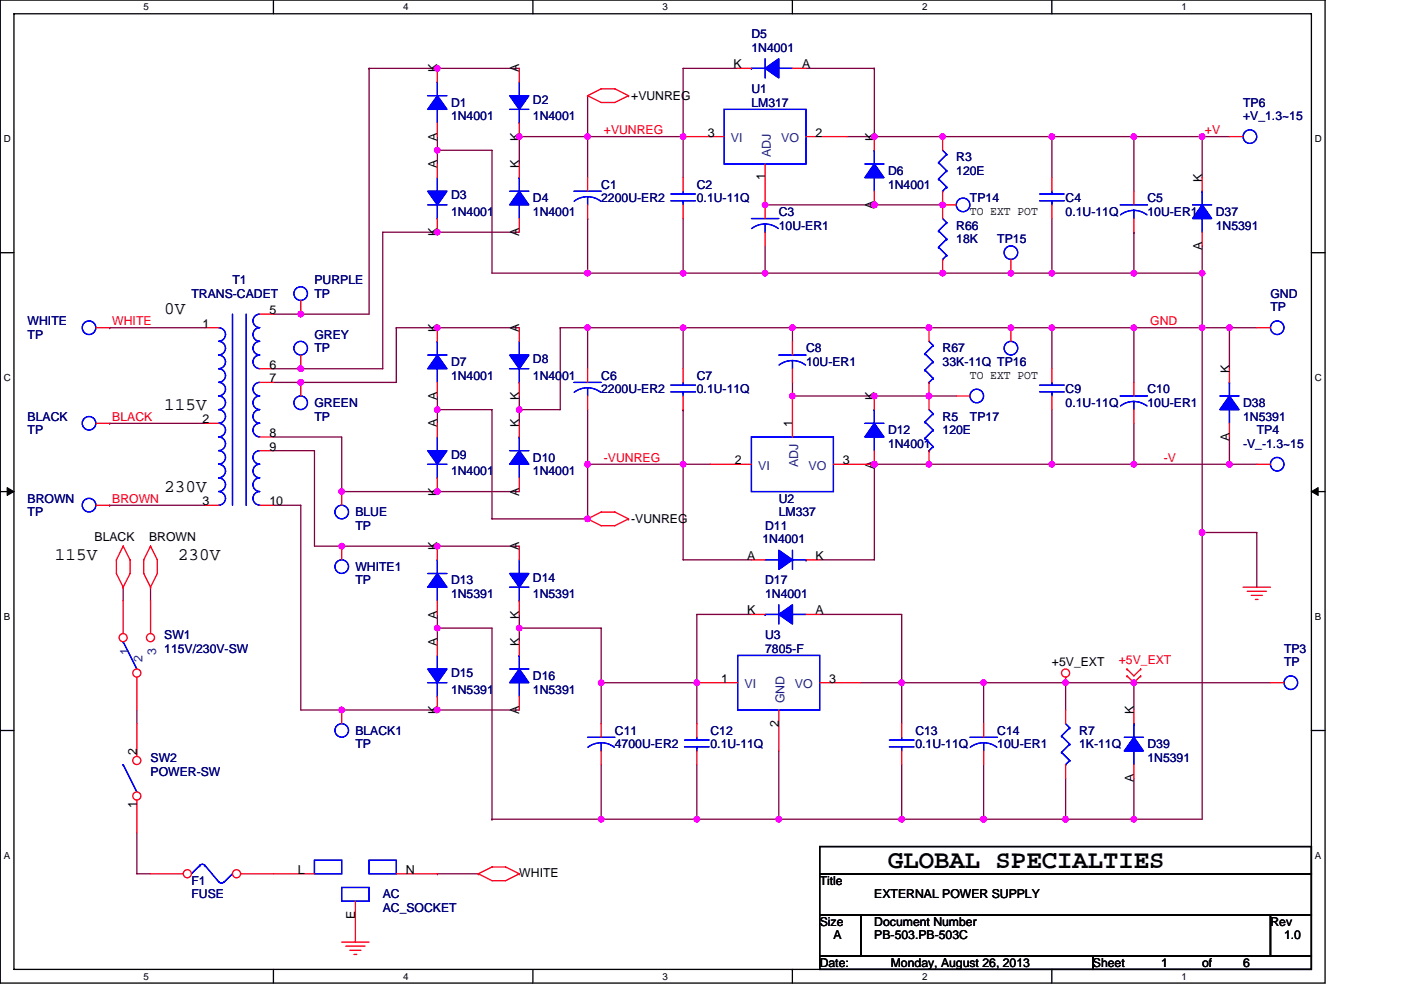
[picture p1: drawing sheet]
<svg xmlns="http://www.w3.org/2000/svg" width="297mm" height="210mm" viewBox="0 0 297 210" stroke-linecap="round" stroke-linejoin="round" font-family="sans-serif">
<path d="M.1 0h280.8v208.5h-280.8zM3 2.9h275v202.7h-275z" fill="none" stroke="#000" stroke-width=".28"/>
<g fill="#fff">
<path d="M30.5 .3h1.1v2.3h-1.1z"/>
<path d="M30.5 205.9h1.1v2.3h-1.1z"/>
</g>
<path d="M58 0v2.9M58 205.6v2.9" fill="none" stroke="#000" stroke-width=".28"/>
<g fill="#fff">
<path d="M85.5 .3h1.1v2.3h-1.1z"/>
<path d="M85.5 205.9h1.1v2.3h-1.1z"/>
</g>
<path d="M113 0v2.9M113 205.6v2.9" fill="none" stroke="#000" stroke-width=".28"/>
<g fill="#fff">
<path d="M140.5 .3h1.1v2.3h-1.1z"/>
<path d="M140.5 205.9h1.1v2.3h-1.1z"/>
</g>
<path d="M168 0v2.9M168 205.6v2.9" fill="none" stroke="#000" stroke-width=".28"/>
<g fill="#fff">
<path d="M195.5 .3h1.2v2.3h-1.2z"/>
<path d="M195.5 205.9h1.2v2.3h-1.2z"/>
</g>
<path d="M223 0v2.9M223 205.6v2.9" fill="none" stroke="#000" stroke-width=".28"/>
<g fill="#fff">
<path d="M250.5 .3h1.2v2.3h-1.2z"/>
<path d="M250.5 205.9h1.2v2.3h-1.2z"/>
<path d="M.8 28.3h1.5v2.3h-1.5z"/>
<path d="M278.8 28.3h1.5v2.3h-1.5z"/>
<path d="M.8 78.9h1.5v2.3h-1.5z"/>
<path d="M278.8 78.9h1.5v2.3h-1.5z"/>
</g>
<path d="M.1 53.6h2.9M278 53.6h2.9" fill="none" stroke="#000" stroke-width=".28"/>
<g fill="#fff">
<path d="M.8 129.6h1.4v2.3h-1.4z"/>
<path d="M278.8 129.6h1.4v2.3h-1.4z"/>
</g>
<path d="M.1 104.3h2.9M278 104.3h2.9" fill="none" stroke="#000" stroke-width=".28"/>
<path d="M1.5 103.4l1.5 .9-1.5 .8zM278 104.3l1.5-.9v1.7z" fill="#000" stroke="#000" stroke-width=".21"/>
<g fill="#fff">
<path d="M.8 180.3h1.4v2.3h-1.4z"/>
<path d="M278.8 180.3h1.4v2.3h-1.4z"/>
</g>
<path d="M.1 154.9h2.9M278 154.9h2.9M173.8 179.6h104.2v5.7h-104.2zM173.8 194h8.7v8.7h-8.7zM173.8 185.3h104.2v8.7h-104.2zM182.5 194h86.9v8.7h-86.9zM269.4 194h8.6v8.7h-8.6zM173.8 202.7h57.9v2.9h-57.9zM231.7 202.7h46.3v2.9h-46.3z" fill="none" stroke="#000" stroke-width=".28"/>
<g fill="none" stroke="#800040" stroke-width=".28">
<path d="M78.2 14.5h31.9M78.2 14.5h.1M78.2 14.5v52.1h-14.4M156.4 14.5h-11.6v14.5M170.9 14.5h14.5M185.4 14.5h.1M185.4 14.5v14.5M92.7 31.9h.1M92.7 31.9h11.6v26h20.3M92.7 29v2.9M92.7 31.9v2.9M110.1 29h.1"/>
<path d="M110.1 29v5.8M110.1 29h34.7M124.6 29v8.7M124.6 29h.1M124.6 20.3v8.7M144.8 29v8.7M179.6 29h5.8M185.4 29h14.5M199.9 29h.1M199.9 29h23.1M223 29v8.7M223 29h17.4"/>
<path d="M240.4 29v11.6M240.4 29h.1M240.4 29h20.3M254.9 29v8.7M254.9 29h.1M92.7 49.3h.1M92.7 49.3h-11.6v28.9h-17.3M92.7 49.3h17.4M124.6 46.4v11.5h20.2M124.6 46.4h.1M144.8 46.4v11.5M144.8 57.9h.1"/>
<path d="M144.8 57.9h17.4M162.2 43.5h.1M162.2 57.9h52.1M162.2 57.9h.1M162.2 52.2v5.7M162.2 43.5h37.7M185.4 43.5h.1M214.3 57.9h.1M214.3 57.9h26.1M223 46.4v11.5M223 57.9h.1M240.4 49.3h.1"/>
<path d="M240.4 57.9h14.5M240.4 49.3v8.6M254.9 52.2v5.7M254.9 57.9h.1M254.9 57.9v55M23.2 69.5h.1M23.2 69.5h20.3M58 66.6h5.8M58 78.2h5.8M63.8 66.6h.1M63.8 78.2h.1M84 69.5h26.1"/>
<path d="M84 69.5h.1M84 69.5v11.6h-20.2M118.8 69.5h.1M118.8 69.5v17.4h-8.7v-2.9M118.8 69.5h5.8M124.6 69.5v8.7M124.6 69.5h20.2M144.8 69.5v8.7M144.8 69.5h.1M144.8 69.5h69.5M168 69.5h.1M168 69.5v2.9"/>
<path d="M197 69.5h.1M214.3 69.5h8.7v8.7M214.3 69.5h.1M223 69.5h17.4M240.4 69.5v11.6M240.4 69.5h.1M240.4 69.5h14.5M254.9 69.5h5.8v8.7M254.9 69.5h.1M260.7 69.5h5.8M23.2 89.8h.1M23.2 89.8h20.3"/>
<path d="M58 92.7h14.5v11.6M58 95.6h8.7v20.2h5.8M58 81.1h5.8M63.8 81.1h.1M92.7 86.9h.1M92.7 86.9h11.6v23.2h20.3v-11.6M92.7 84v2.9M92.7 86.9v2.9M110.1 86.9h.1M110.1 86.9v2.9M124.6 98.5h.1M124.6 86.9v11.6"/>
<path d="M124.6 98.5h20.2M144.8 86.9h.1M144.8 98.5h5.8M144.8 98.5v20.2h14.5M144.8 86.9v11.6M168 81.1v2.9M168 84h.1M168 84h34.8M185.4 98.5h.1M185.4 98.5v20.2h-11.6M185.4 84h.1M185.4 98.5h55"/>
<path d="M197 84h.1M197 98.5h.1M223 98.5h.1M223 86.9v11.6M240.4 89.8v8.7M240.4 98.5h.1M260.7 98.5h.1M260.7 92.7v5.8h-20.3M260.7 98.5h5.8M23.2 107.2h.1M23.2 107.2h20.3M58 107.2h5.8v43.4h8.7"/>
<path d="M72.5 104.3h.1M72.5 115.8h.1M72.5 104.3h37.6M72.5 115.8h37.6M92.7 104.3h.1M92.7 115.8h.1M254.9 112.9h11.6v11.6M254.9 112.9v60.9h-63.7M26.1 124.5v2.9M31.9 124.5v2.9M92.7 133.2h.1M92.7 133.2h11.6v40.6"/>
<path d="M92.7 130.3v2.9M92.7 133.2v2.9M110.1 133.2h.1M110.1 133.2h17.4v11.6M110.1 130.3v2.9M110.1 133.2v2.9M159.3 130.3h-11.6v14.5M173.8 130.3h17.4v14.5M29 150.6v2.9M72.5 150.6h.1M72.5 150.6h37.6M92.7 150.6h.1"/>
<path d="M127.5 144.8h.1M127.5 144.8h20.2M127.5 144.8v8.7M147.7 144.8h.1M147.7 144.8v8.7M165.1 159.3v14.5M182.5 144.8h8.7M191.2 144.8v8.7M191.2 144.8h.1M191.2 144.8h78.2M208.6 144.8v8.7M208.6 144.8h.1"/>
<path d="M225.9 144.8v5.8M225.9 144.8h.1M240.4 144.8h.1M240.4 144.8v5.8M29 176.7v8.6h2.9M104.3 173.8h.1M104.3 173.8h23.2M127.5 162.2v11.6M127.5 173.8h20.2M147.7 162.2v11.6M147.7 173.8h.1M147.7 173.8h17.4"/>
<path d="M165.1 173.8h26.1M191.2 162.2v11.6M191.2 173.8h.1M208.6 162.2v11.6M208.6 173.8h.1M225.9 165.1v8.7M225.9 173.8h.1M240.4 173.8h.1M240.4 165.1v8.7M92.7 185.3h.1M92.7 185.3h8.7"/>
</g>
<g fill="#f0f" stroke="#f0f" stroke-width=".28">
<circle cx="92.7" cy="31.9" r=".57"/>
<circle cx="92.7" cy="49.2" r=".57"/>
<circle cx="92.7" cy="14.5" r=".57"/>
<circle cx="63.8" cy="66.6" r=".57"/>
<circle cx="63.8" cy="78.2" r=".57"/>
<circle cx="92.7" cy="86.9" r=".57"/>
<circle cx="110.1" cy="86.9" r=".57"/>
<circle cx="92.7" cy="104.3" r=".57"/>
<circle cx="92.7" cy="69.5" r=".57"/>
<circle cx="63.8" cy="81.1" r=".57"/>
<circle cx="92.7" cy="133.2" r=".57"/>
<circle cx="110.1" cy="133.2" r=".57"/>
<circle cx="92.7" cy="115.8" r=".57"/>
<circle cx="92.7" cy="150.6" r=".57"/>
<circle cx="72.5" cy="150.6" r=".57"/>
<circle cx="124.6" cy="29" r=".57"/>
<circle cx="110.1" cy="29" r=".57"/>
<circle cx="124.6" cy="57.9" r=".57"/>
<circle cx="144.8" cy="29" r=".57"/>
<circle cx="162.2" cy="57.9" r=".57"/>
<circle cx="144.8" cy="57.9" r=".57"/>
<circle cx="185.4" cy="29" r=".57"/>
<circle cx="185.4" cy="43.5" r=".57"/>
<circle cx="162.2" cy="43.5" r=".57"/>
<circle cx="199.9" cy="57.9" r=".57"/>
<circle cx="223" cy="29" r=".57"/>
<circle cx="199.9" cy="29" r=".57"/>
<circle cx="223" cy="57.9" r=".57"/>
<circle cx="240.4" cy="57.9" r=".57"/>
<circle cx="254.9" cy="29" r=".57"/>
<circle cx="240.4" cy="29" r=".57"/>
<circle cx="214.3" cy="57.9" r=".57"/>
<circle cx="199.9" cy="43.5" r=".57"/>
<circle cx="72.5" cy="104.3" r=".57"/>
<circle cx="72.5" cy="115.8" r=".57"/>
<circle cx="144.8" cy="98.5" r=".57"/>
<circle cx="197" cy="69.5" r=".57"/>
<circle cx="168" cy="69.5" r=".57"/>
<circle cx="197" cy="84" r=".57"/>
<circle cx="223" cy="69.5" r=".57"/>
<circle cx="214.3" cy="69.5" r=".57"/>
<circle cx="240.4" cy="98.5" r=".57"/>
<circle cx="223" cy="98.5" r=".57"/>
<circle cx="260.7" cy="69.5" r=".57"/>
<circle cx="254.9" cy="69.5" r=".57"/>
<circle cx="197" cy="98.5" r=".57"/>
<circle cx="185.4" cy="98.5" r=".57"/>
<circle cx="185.4" cy="84" r=".57"/>
<circle cx="144.8" cy="69.5" r=".57"/>
<circle cx="168" cy="84" r=".57"/>
<circle cx="254.9" cy="57.9" r=".57"/>
<circle cx="124.6" cy="69.5" r=".57"/>
<circle cx="127.5" cy="144.8" r=".57"/>
<circle cx="147.7" cy="144.8" r=".57"/>
<circle cx="165.1" cy="173.8" r=".57"/>
<circle cx="147.7" cy="173.8" r=".57"/>
<circle cx="127.5" cy="173.8" r=".57"/>
<circle cx="191.2" cy="144.8" r=".57"/>
<circle cx="208.5" cy="144.8" r=".57"/>
<circle cx="208.5" cy="173.8" r=".57"/>
<circle cx="191.2" cy="173.8" r=".57"/>
<circle cx="240.4" cy="144.8" r=".57"/>
<circle cx="240.4" cy="173.8" r=".57"/>
<circle cx="260.7" cy="98.5" r=".57"/>
<circle cx="225.9" cy="173.8" r=".57"/>
<circle cx="225.9" cy="144.8" r=".57"/>
<circle cx="240.4" cy="69.5" r=".57"/>
<circle cx="254.9" cy="112.9" r=".57"/>
<circle cx="124.6" cy="110" r=".57"/>
<circle cx="124.6" cy="98.5" r=".57"/>
</g>
<g fill="none" stroke="#f00" stroke-width=".28">
<path d="M110.1 34.8v2.9M124.6 20.3l2.9-1.5h2.9l2.9 1.5M124.6 20.3l2.9 1.4h2.9l2.9-1.4M124.6 20.3h.1M133.3 20.3h.1M254.9 37.7v2.9M110.1 46.4v2.9M254.9 49.3v2.9M26.1 115.8l-1.4 2.9v2.9l1.4 2.9M26.1 115.8h.1M26.1 115.8l1.5 2.9v2.9l-1.5 2.9M31.9 115.8l-1.4 2.9v2.9l1.4 2.9"/>
<path d="M31.9 115.8h.1M31.9 115.8l1.5 2.9v2.9l-1.5 2.9M124.6 110.1l2.9-1.5h2.9l2.9 1.5M124.6 110.1l2.9 1.4h2.9l2.9-1.4M124.6 110.1h.1M133.3 110.1h.1M26.1 124.5h.1M31.9 124.5h.1M263.6 124.5h5.8M264.4 125.4h4.1M265.3 126.3h2.3M266.2 127.1h.5"/>
<path d="M225.9 143.6v1.2M238.9 143.4h.1M238.9 141.9h.1M238.9 143.4l1.5 1.4 1.4-1.4M238.9 141.9l1.5 1.5 1.4-1.5M241.8 143.4h.1M241.8 141.9h.1M72.5 199.8h5.7M101.4 185.3l2.9 1.5h2.9l2.9-1.5M101.4 185.3l2.9-1.4h2.9l2.9 1.4M101.4 185.3h.1M110.1 185.3h.1"/>
<path d="M73.3 200.7h4.1M74.2 201.5h2.3M75.1 202.4h.5"/>
<circle cx="225.9" cy="142.8" r=".86"/>
</g>
<path d="M110.1 37.7h.1M110.1 37.7v2.9M108.1 40.6h4M110.1 43.5v2.9M252.9 43.5h4M254.9 46.4v2.9M254.9 40.6h.1M254.9 40.6v2.9M26.1 162.2h.1M26.1 162.2l2.9 5.8" fill="none" stroke="#00f" stroke-width=".28"/>
<g fill="#00f" stroke="#00f" stroke-width=".28">
<path d="M110.1 40.6l2 2.9h-4z" fill-rule="evenodd"/>
<path d="M110.1 40.6l2 2.9h-4z" fill-rule="evenodd"/>
<path d="M254.9 43.5l2 2.9h-4z" fill-rule="evenodd"/>
<path d="M254.9 43.5l2 2.9h-4z" fill-rule="evenodd"/>
</g>
<circle cx="29" cy="168.8" r=".86" fill="#fff" stroke="#f00" stroke-width=".28"/>
<path d="M29 169.7v7" fill="none" stroke="#f00" stroke-width=".28"/>
<circle cx="29" cy="161.3" r=".86" fill="#fff" stroke="#f00" stroke-width=".28"/>
<g fill="none" stroke="#f00" stroke-width=".28">
<path d="M92.7 14.5v2.9M156.4 14.5h2.9M168 14.5h2.9M92.7 26.1v2.9M92.7 34.8v2.9M124.6 37.7v2.9M144.8 37.7v2.9M185.4 29v2.9M199.9 29v2.9M223 37.7v2.9M260.7 29h2.9M92.7 46.4v2.9"/>
<path d="M124.6 43.5v2.9M144.8 43.5v2.9M162.2 43.5v2.9M162.2 49.3v2.9M185.4 40.6v2.9M199.9 40.6v2.9h2.9M214.3 55v2.9M223 43.5v2.9M240.4 40.6v2.9M240.4 46.4v2.9M20.3 69.5h2.9M43.5 69.5h2.9"/>
<path d="M55.1 66.6h2.9M55.1 78.2h2.9M63.8 63.7v2.9M110.1 69.5v2.9M124.6 78.2v2.9M144.8 78.2v2.9M168 72.4v2.9M168 78.2v2.9M197 69.5v2.9M214.3 69.5v2.9M223 78.2v2.9M260.7 78.2v2.9"/>
<path d="M266.5 69.5h2.9M20.3 89.8h2.9M43.5 89.8h2.9M55.1 81.1h2.9M55.1 92.7h2.9M55.1 95.6h2.9M63.8 81.1v2.9M92.7 89.8v2.9M110.1 81.1v2.9M110.1 89.8v2.9M124.6 84v2.9M144.8 84v2.9"/>
<path d="M185.4 84v2.9M185.4 95.6v2.9M197 81.1v5.8M197 95.6v2.9M223 84v2.9M260.7 89.8v2.9M266.5 98.5h2.9M20.3 107.2h2.9M43.5 107.2h2.9M55.1 107.2h2.9M72.5 104.3v2.9M92.7 101.4v2.9"/>
<path d="M92.7 115.8v2.9M110.1 101.4v2.9M110.1 115.8v2.9M159.3 118.7h2.9M170.9 118.7h2.9M92.7 127.4v2.9M92.7 136.1v2.9M110.1 127.4v2.9M110.1 136.1v2.9M159.3 130.3h2.9M170.9 130.3h2.9M29 153.5v6.9"/>
<path d="M72.5 150.6v2.9M92.7 147.7v2.9M110.1 147.7v2.9M147.7 144.8h8.7M165.1 150.6v8.7M173.8 144.8h8.7M191.2 153.5v2.9M191.2 159.3v2.9M208.6 153.5v2.9M208.6 159.3v2.9M225.9 150.6v2.9M240.4 150.6v2.9"/>
<path d="M269.4 144.8h2.8M225.9 162.2v2.9M240.4 162.2v2.9M58 185.3h8.7M75.4 191.1v8.7M84 185.3h8.7"/>
</g>
<g fill="none" stroke="#00f" stroke-width=".28">
<path d="M92.7 17.4h.1M92.7 17.4v2.9M159.3 14.5h.1M159.3 14.5h2.9M162.2 12.5v4M165.1 14.5h2.9M90.7 20.3h4.1M92.7 37.7v2.9M92.7 23.2v2.9M183.4 34.8h4M185.4 37.7v2.9M185.4 31.9h.1"/>
<path d="M185.4 31.9v2.9M199 34.5h.1M199 38h.1M199 34.5l1.7 1.7M199 38l1.7 1.7M199.9 31.9l.8 .8M200.7 32.7h.1M200.7 36.2h.1M200.7 39.7h.1M200.7 32.7l-1.7 1.8M200.7 36.2l-1.7 1.8M200.7 39.7l-.8 .9"/>
<path d="M90.7 43.5h4.1M92.7 46.4h.1M92.7 43.5v2.9M121.7 40.6h5.8M124.6 41.7l1.4 .3 1.4 .7M124.6 41.7l-1.5 .3-1.4 .7M124.6 41.7v1.8M142.2 42.6h5.2M142.2 41.1h5.2M144.8 40.6v.5M144.8 42.6h.1M144.8 42.6v.9"/>
<path d="M159.3 46.4h5.8M162.2 47.5l1.5 .3 1.3 .7M162.2 47.5l-1.5 .3-1.3 .7M162.2 47.5v1.8M199.9 40.6h.1M220.4 42.6h5.2M220.4 41.1h5.2M223 40.6v.5M223 42.6h.1M223 42.6v.9M237.5 43.5h5.8M237.6 45.6l1.3-.7 1.5-.3 1.5 .3 1.3 .7"/>
<path d="M240.4 44.6v1.8M46.4 75.3a1.45 1.45 0 0 1 1.4 1.4 1.45 1.45 0 0 1-1.4 1.5M46.4 78.2a1.45 1.45 0 0 1 1.4 1.4 1.45 1.45 0 0 1-1.4 1.5 1.44 1.44 0 0 1 1.4 1.4 1.44 1.44 0 0 1-1.4 1.5M46.4 69.5a1.44 1.44 0 0 1 1.4 1.5 1.47 1.47 0 0 1-1.4 1.4 1.47 1.47 0 0 1 1.4 1.5 1.47 1.47 0 0 1-1.4 1.4M49.3 66.6v40.6M52.2 66.6v40.6M55.1 66.6a1.43 1.43 0 0 0-1.5 1.5 1.43 1.43 0 0 0 1.5 1.4 1.46 1.46 0 0 0-1.5 1.5 1.45 1.45 0 0 0 1.5 1.4 1.46 1.46 0 0 0-1.5 1.5 1.45 1.45 0 0 0 1.5 1.4M55.1 75.3a1.42 1.42 0 0 0-1.5 1.4 1.45 1.45 0 0 0 1.5 1.5M108.1 78.2h4M110.1 72.4v2.9M110.1 78.2v2.9M165.1 75.3h5.8"/>
<path d="M165.2 77.4l1.3-.7 1.5-.2 1.5 .2 1.3 .7M168 76.5v1.7M196.1 75h.1M196.1 78.5h.1M196.1 75l1.7 1.8M196.1 78.5l1.7 1.7M197 72.4l.8 .9M197.8 73.3h.1M197.8 76.8h.1M197.8 73.3l-1.7 1.7M197.8 76.8l-1.7 1.7M46.4 98.5a1.44 1.44 0 0 1 1.4 1.4 1.47 1.47 0 0 1-1.4 1.4 1.47 1.47 0 0 1 1.4 1.5 1.47 1.47 0 0 1-1.4 1.4 1.49 1.49 0 0 1 1.4 1.5 1.45 1.45 0 0 1-1.4 1.4"/>
<path d="M46.4 84a1.44 1.44 0 0 1 1.4 1.4 1.47 1.47 0 0 1-1.4 1.5 1.47 1.47 0 0 1 1.4 1.4 1.47 1.47 0 0 1-1.4 1.5 1.49 1.49 0 0 1 1.4 1.4 1.45 1.45 0 0 1-1.4 1.5M46.4 92.7a1.45 1.45 0 0 1 1.4 1.4 1.49 1.49 0 0 1-1.4 1.5 1.43 1.43 0 0 1 1.4 1.4 1.43 1.43 0 0 1-1.4 1.4M55.1 81.1a1.43 1.43 0 0 0-1.5 1.4 1.43 1.43 0 0 0 1.5 1.5M55.1 84a1.43 1.43 0 0 0-1.5 1.4 1.45 1.45 0 0 0 1.5 1.5 1.46 1.46 0 0 0-1.5 1.4 1.45 1.45 0 0 0 1.5 1.5 1.46 1.46 0 0 0-1.5 1.4 1.45 1.45 0 0 0 1.5 1.5M55.1 95.6a1.43 1.43 0 0 0-1.5 1.4 1.43 1.43 0 0 0 1.5 1.4M55.1 98.5a1.43 1.43 0 0 0-1.5 1.4 1.45 1.45 0 0 0 1.5 1.4 1.46 1.46 0 0 0-1.5 1.5 1.45 1.45 0 0 0 1.5 1.4 1.46 1.46 0 0 0-1.5 1.5 1.45 1.45 0 0 0 1.5 1.4M90.7 98.5h4.1M92.7 92.7v2.9M92.7 98.5v2.9M108.1 95.6h4M110.1 98.5v2.9M110.1 92.7h.1"/>
<path d="M110.1 81.1h.1M110.1 92.7v2.9M121.7 81.1h5.8M124.6 82.3l1.4 .2 1.4 .7M124.6 82.3l-1.5 .2-1.4 .7M124.6 82.3v1.7M142.2 83.1h5.2M142.2 81.7h5.2M144.8 81.1v.6M144.8 83.1h.1M144.8 83.1v.9M183.4 89.8h4"/>
<path d="M185.4 92.7v2.9M185.4 86.9h.1M185.4 86.9v2.9M196.1 89.5h.1M196.1 93h.1M196.1 89.5l1.7 1.7M196.1 93l1.7 1.7M197 95.6h.1M197 81.1h.1M197 86.9l.8 .9M197.8 87.8h.1M197.8 91.2h.1"/>
<path d="M197.8 94.7h.1M197.8 80.2h.1M197.8 87.8l-1.7 1.7M197.8 91.2l-1.7 1.8M197.8 94.7l-.8 .9M197.8 80.2l-.8 .9M220.4 83.1h5.2M220.4 81.7h5.2M223 81.1v.6M223 83.1h.1M223 83.1v.9M258.6 84h4.1"/>
<path d="M260.7 86.9v2.9M260.7 81.1h.1M260.7 81.1v2.9M92.7 118.7h.1M92.7 101.4h.1M92.7 118.7v2.9M110.1 118.7v2.9M162.2 118.7h2.9M168 116.7v4.1M168 118.7h2.9M170.9 118.7h.1M90.7 121.6h4.1"/>
<path d="M92.7 139v2.9M92.7 124.5v2.9M108.1 124.5h4M110.1 127.4h.1M110.1 139h.1M110.1 124.5v2.9M110.1 139v2.9M156.4 139h17.4v11.6h-17.4zM162.2 130.3h.1M162.2 130.3h2.9M165.1 128.3v4.1M168 130.3h2.9"/>
<path d="M90.7 144.8h4.1M92.7 147.7h.1M92.7 144.8v2.9M108.1 141.9h4M110.1 144.8v2.9M188.6 158.4h5.2M188.6 157h5.2M191.2 156.4v.6M191.2 158.4h.1M191.2 158.4v.9M205.7 156.4h5.8M205.7 158.5a4.6 4.6 0 0 1 5.6 0"/>
<path d="M208.6 157.5v1.8M225.1 156.1h.1M225.1 159.6h.1M225.1 156.1l1.7 1.7M225.1 159.6l1.7 1.7M225.9 153.5l.9 .9M226.8 154.4h.1M226.8 157.8h.1M226.8 154.4l-1.7 1.7M226.8 157.8l-1.7 1.8M238.4 156.4h4M240.4 159.3v2.9"/>
<path d="M240.4 153.5h.1M240.4 153.5v2.9M225.9 162.2h.1M226.8 161.3h.1M226.8 161.3l-.9 .9M42.3 183.6l.6-.3 .6 .3M42.3 183.6h.1M42.3 183.6l-1.7 1.7M43.5 183.6h.1M43.5 183.6l2.9 3.5M46.4 187a.57 .57 0 0 0 .6 .3 .57 .57 0 0 0 .5-.3M49.3 185.3h.1"/>
<path d="M49.3 185.3l-1.7 1.8M66.7 182.5h5.8v2.8h-5.8zM72.5 188.2h5.7v2.9h-5.7zM78.2 182.5h5.8v2.8h-5.8z"/>
<circle cx="265" cy="29" r="1.44"/>
<circle cx="204.2" cy="43.5" r="1.44"/>
<circle cx="214.3" cy="53.6" r="1.43"/>
<circle cx="18.9" cy="69.5" r="1.44"/>
<circle cx="63.8" cy="62.3" r="1.44"/>
<circle cx="214.3" cy="73.8" r="1.44"/>
<circle cx="270.8" cy="69.5" r="1.44"/>
<circle cx="18.9" cy="89.8" r="1.43"/>
<circle cx="63.8" cy="85.4" r="1.44"/>
<circle cx="270.8" cy="98.5" r="1.44"/>
<circle cx="18.9" cy="107.1" r="1.44"/>
<circle cx="72.4" cy="108.6" r="1.44"/>
<circle cx="72.5" cy="154.9" r="1.43"/>
<circle cx="273.7" cy="144.8" r="1.44"/>
</g>
<g fill="#00f" stroke="#00f" stroke-width=".28">
<path d="M110.1 95.6l2 2.9h-4z" fill-rule="evenodd"/>
<path d="M110.1 95.6l2 2.9h-4z" fill-rule="evenodd"/>
<path d="M90.7 141.9h4.1l-2.1 2.9z" fill-rule="evenodd"/>
<path d="M90.7 141.9h4.1l-2.1 2.9z" fill-rule="evenodd"/>
<path d="M90.7 40.6h4.1l-2.1 2.9z" fill-rule="evenodd"/>
<path d="M90.7 40.6h4.1l-2.1 2.9z" fill-rule="evenodd"/>
<path d="M108.1 121.6h4l-2 2.9z" fill-rule="evenodd"/>
<path d="M108.1 121.6h4l-2 2.9z" fill-rule="evenodd"/>
<path d="M165.1 116.7l2.9 2-2.9 2.1z" fill-rule="evenodd"/>
<path d="M165.1 116.7l2.9 2-2.9 2.1z" fill-rule="evenodd"/>
<path d="M92.7 121.6l2.1 2.9h-4.1z" fill-rule="evenodd"/>
<path d="M92.7 121.6l2.1 2.9h-4.1z" fill-rule="evenodd"/>
<path d="M185.4 89.8l2 2.9h-4z" fill-rule="evenodd"/>
<path d="M185.4 89.8l2 2.9h-4z" fill-rule="evenodd"/>
<path d="M240.4 156.4l2 2.9h-4z" fill-rule="evenodd"/>
<path d="M240.4 156.4l2 2.9h-4z" fill-rule="evenodd"/>
<path d="M110.1 141.9l2 2.9h-4z" fill-rule="evenodd"/>
<path d="M110.1 141.9l2 2.9h-4z" fill-rule="evenodd"/>
<path d="M92.7 20.3l2.1 2.9h-4.1z" fill-rule="evenodd"/>
<path d="M92.7 20.3l2.1 2.9h-4.1z" fill-rule="evenodd"/>
<path d="M162.2 14.5l2.9-2v4z" fill-rule="evenodd"/>
<path d="M162.2 14.5l2.9-2v4z" fill-rule="evenodd"/>
<path d="M260.7 84l2 2.9h-4.1z" fill-rule="evenodd"/>
<path d="M260.7 84l2 2.9h-4.1z" fill-rule="evenodd"/>
<path d="M185.4 34.8l2 2.9h-4z" fill-rule="evenodd"/>
<path d="M185.4 34.8l2 2.9h-4z" fill-rule="evenodd"/>
<path d="M90.7 95.6h4.1l-2.1 2.9z" fill-rule="evenodd"/>
<path d="M90.7 95.6h4.1l-2.1 2.9z" fill-rule="evenodd"/>
<path d="M108.1 75.3h4l-2 2.9z" fill-rule="evenodd"/>
<path d="M108.1 75.3h4l-2 2.9z" fill-rule="evenodd"/>
<path d="M165.1 130.3l2.9-2v4.1z" fill-rule="evenodd"/>
<path d="M165.1 130.3l2.9-2v4.1z" fill-rule="evenodd"/>
</g>
<circle cx="39.7" cy="185.3" r=".86" fill="#fff" stroke="#f00" stroke-width=".28"/>
<path d="M31.9 185.3h7" fill="none" stroke="#f00" stroke-width=".28"/>
<circle cx="50.2" cy="185.3" r=".86" fill="#fff" stroke="#f00" stroke-width=".28"/>
<path d="M92.7 69.5v2.9M92.7 81.1v2.9M51 185.3h7" fill="none" stroke="#f00" stroke-width=".28"/>
<path d="M90.7 75.3h4.1M92.7 78.2v2.9M92.7 72.4h.1M92.7 72.4v2.9M26.1 136.1h.1M26.1 136.1l2.9 5.8" fill="none" stroke="#00f" stroke-width=".28"/>
<g fill="#00f" stroke="#00f" stroke-width=".28">
<path d="M92.7 75.3l2.1 2.9h-4.1z" fill-rule="evenodd"/>
<path d="M92.7 75.3l2.1 2.9h-4.1z" fill-rule="evenodd"/>
</g>
<circle cx="29" cy="142.8" r=".86" fill="#fff" stroke="#f00" stroke-width=".28"/>
<path d="M29 143.6v7" fill="none" stroke="#f00" stroke-width=".28"/>
<circle cx="26.1" cy="135.2" r=".86" fill="#fff" stroke="#f00" stroke-width=".28"/>
<path d="M26.1 127.4v7" fill="none" stroke="#f00" stroke-width=".28"/>
<circle cx="31.9" cy="135.2" r=".86" fill="#fff" stroke="#f00" stroke-width=".28"/>
<g fill="none" stroke="#f00" stroke-width=".28">
<path d="M110.1 14.5v2.9M110.1 26.1v2.9M144.8 29h8.7M162.2 34.8v8.7M170.9 29h8.7M199.9 43.5v2.9M199.9 55v2.9M63.8 75.3v2.9M150.6 98.5h8.7M168 84v8.7M176.7 98.5h8.7M202.8 84h2.9"/>
<path d="M240.4 81.1v2.9M240.4 86.9v2.9M72.5 115.8v2.9M31.9 127.4v7M127.5 153.5v2.9M127.5 159.3v2.9M147.7 153.5v2.9M147.7 159.3v2.9"/>
</g>
<g fill="none" stroke="#00f" stroke-width=".28">
<path d="M110.1 17.4v2.9M108.1 23.2h4M110.1 26.1h.1M110.1 23.2v2.9M153.5 23.2h17.4v11.6h-17.4zM199 49h.1M199 52.4h.1M199 49l1.7 1.7M199 52.4l1.7 1.8M199.9 55h.1M199.9 46.4l.8 .8M200.7 47.2h.1"/>
<path d="M200.7 50.7h.1M200.7 54.2h.1M200.7 47.2l-1.7 1.8M200.7 50.7l-1.7 1.7M200.7 54.2l-.8 .8M159.3 92.7h17.4v11.6h-17.4zM237.5 84h5.8M237.6 86.1l1.3-.7 1.5-.2 1.5 .2 1.3 .7M240.4 85.2v1.7M124.6 156.4h5.8M124.6 158.5l1.4-.7 1.4-.3 1.5 .3 1.4 .7M127.5 157.5v1.8"/>
<path d="M145.1 158.4h5.2M145.1 157h5.2M147.7 156.4v.6M147.7 158.4h.1M147.7 158.4v.9"/>
<circle cx="63.8" cy="73.8" r="1.44"/>
<circle cx="207.1" cy="84" r="1.44"/>
<circle cx="72.4" cy="120.2" r="1.44"/>
</g>
<g fill="#00f" stroke="#00f" stroke-width=".28">
<path d="M108.1 20.3h4l-2 2.9z" fill-rule="evenodd"/>
<path d="M108.1 20.3h4l-2 2.9z" fill-rule="evenodd"/>
</g>
<g fill="#f0f" stroke="#f0f" stroke-width=".28">
<circle cx="92.7" cy="31.9" r=".57"/>
<circle cx="92.7" cy="49.2" r=".57"/>
<circle cx="92.7" cy="14.5" r=".57"/>
<circle cx="63.8" cy="66.6" r=".57"/>
<circle cx="63.8" cy="78.2" r=".57"/>
<circle cx="92.7" cy="86.9" r=".57"/>
<circle cx="110.1" cy="86.9" r=".57"/>
<circle cx="92.7" cy="104.3" r=".57"/>
<circle cx="92.7" cy="69.5" r=".57"/>
<circle cx="63.8" cy="81.1" r=".57"/>
<circle cx="92.7" cy="133.2" r=".57"/>
<circle cx="110.1" cy="133.2" r=".57"/>
<circle cx="92.7" cy="115.8" r=".57"/>
<circle cx="92.7" cy="150.6" r=".57"/>
<circle cx="72.5" cy="150.6" r=".57"/>
<circle cx="124.6" cy="29" r=".57"/>
<circle cx="110.1" cy="29" r=".57"/>
<circle cx="124.6" cy="57.9" r=".57"/>
<circle cx="144.8" cy="29" r=".57"/>
<circle cx="162.2" cy="57.9" r=".57"/>
<circle cx="144.8" cy="57.9" r=".57"/>
<circle cx="185.4" cy="29" r=".57"/>
<circle cx="185.4" cy="43.5" r=".57"/>
<circle cx="162.2" cy="43.5" r=".57"/>
<circle cx="199.9" cy="57.9" r=".57"/>
<circle cx="223" cy="29" r=".57"/>
<circle cx="199.9" cy="29" r=".57"/>
<circle cx="223" cy="57.9" r=".57"/>
<circle cx="240.4" cy="57.9" r=".57"/>
<circle cx="254.9" cy="29" r=".57"/>
<circle cx="240.4" cy="29" r=".57"/>
<circle cx="214.3" cy="57.9" r=".57"/>
<circle cx="199.9" cy="43.5" r=".57"/>
<circle cx="72.5" cy="104.3" r=".57"/>
<circle cx="72.5" cy="115.8" r=".57"/>
<circle cx="144.8" cy="98.5" r=".57"/>
<circle cx="197" cy="69.5" r=".57"/>
<circle cx="168" cy="69.5" r=".57"/>
<circle cx="197" cy="84" r=".57"/>
<circle cx="223" cy="69.5" r=".57"/>
<circle cx="214.3" cy="69.5" r=".57"/>
<circle cx="240.4" cy="98.5" r=".57"/>
<circle cx="223" cy="98.5" r=".57"/>
<circle cx="260.7" cy="69.5" r=".57"/>
<circle cx="254.9" cy="69.5" r=".57"/>
<circle cx="197" cy="98.5" r=".57"/>
<circle cx="185.4" cy="98.5" r=".57"/>
<circle cx="185.4" cy="84" r=".57"/>
<circle cx="144.8" cy="69.5" r=".57"/>
<circle cx="168" cy="84" r=".57"/>
<circle cx="254.9" cy="57.9" r=".57"/>
<circle cx="124.6" cy="69.5" r=".57"/>
<circle cx="127.5" cy="144.8" r=".57"/>
<circle cx="147.7" cy="144.8" r=".57"/>
<circle cx="165.1" cy="173.8" r=".57"/>
<circle cx="147.7" cy="173.8" r=".57"/>
<circle cx="127.5" cy="173.8" r=".57"/>
<circle cx="191.2" cy="144.8" r=".57"/>
<circle cx="208.5" cy="144.8" r=".57"/>
<circle cx="208.5" cy="173.8" r=".57"/>
<circle cx="191.2" cy="173.8" r=".57"/>
<circle cx="240.4" cy="144.8" r=".57"/>
<circle cx="240.4" cy="173.8" r=".57"/>
<circle cx="260.7" cy="98.5" r=".57"/>
<circle cx="225.9" cy="173.8" r=".57"/>
<circle cx="225.9" cy="144.8" r=".57"/>
<circle cx="240.4" cy="69.5" r=".57"/>
<circle cx="254.9" cy="112.9" r=".57"/>
<circle cx="124.6" cy="110" r=".57"/>
<circle cx="124.6" cy="98.5" r=".57"/>
</g>
<text font-size="5.5" x="188.3" y="184.1">GLOBAL SPECIALTIES</text>
<g font-size="3.7">
<text x="34.8" y="66.7">0V</text>
<text x="34.8" y="87">115V</text>
<text x="34.8" y="104.3">230V</text>
<text x="11.6" y="118.8">115V</text>
<text x="37.7" y="118.8">230V</text>
</g>
<g font-size="2.6" fill="#000080">
<text x="159.3" y="8.1">D5</text>
<text x="159.3" y="11">1N4001</text>
<text x="95.6" y="22.6">D1</text>
<text x="113" y="22">D2</text>
<text x="159.3" y="19.7">U1</text>
<text x="159.3" y="22.6">LM317</text>
<text x="263.6" y="22.6">TP6</text>
<text x="95.6" y="25.5">1N4001</text>
<text x="113" y="25.5">1N4001</text>
<text x="263.6" y="25.5">+V_1.3~15</text>
<text x="202.8" y="34.2">R3</text>
<text x="127.5" y="40">C1</text>
<text x="147.7" y="40">C2</text>
<text x="188.3" y="37.1">D6</text>
<text x="188.3" y="40">1N4001</text>
<text x="202.8" y="37.1">120E</text>
<text x="95.6" y="42.3">D3</text>
<text x="95.6" y="45.8">1N4001</text>
<text x="113" y="42.9">D4</text>
<text x="113" y="45.8">1N4001</text>
<text x="127.5" y="42.9">2200U-ER2</text>
<text x="147.7" y="42.9">0.1U-11Q</text>
<text x="165.1" y="45.8">C3</text>
<text x="205.7" y="42.9">TP14</text>
<text x="225.9" y="42.9">C4</text>
<text x="225.9" y="45.8">0.1U-11Q</text>
<text x="243.3" y="42.9">C5</text>
<text x="243.3" y="45.8">10U-ER1</text>
<text x="257.8" y="45.8">D37</text>
<text x="165.1" y="48.7">10U-ER1</text>
<text x="202.8" y="48.7">R66</text>
<text x="202.8" y="51.6">18K</text>
<text x="211.5" y="51.6">TP15</text>
<text x="257.8" y="48.7">1N5391</text>
<text x="40.6" y="63.2">TRANS-CADET</text>
<text x="49.3" y="60.3">T1</text>
<text x="66.7" y="60.3">PURPLE</text>
<text x="66.7" y="63.2">TP</text>
<text x="269.4" y="63.2">GND</text>
<text x="5.9" y="69">WHITE</text>
<text x="5.9" y="71.8">TP</text>
<text x="66.7" y="71.8">GREY</text>
<text x="269.4" y="66.1">TP</text>
<text x="66.7" y="74.7">TP</text>
<text x="95.6" y="77.6">D7</text>
<text x="113" y="77.1">D8</text>
<text x="170.9" y="74.7">C8</text>
<text x="170.9" y="77.6">10U-ER1</text>
<text x="199.9" y="74.7">R67</text>
<text x="199.9" y="77.6">33K-11Q TP16</text>
<text x="95.6" y="80.5">1N4001</text>
<text x="113" y="80.5">1N4001</text>
<text x="127.5" y="80.5">C6</text>
<text x="127.5" y="83.4">2200U-ER2</text>
<text x="147.7" y="80.5">C7</text>
<text x="147.7" y="83.4">0.1U-11Q</text>
<text x="225.9" y="83.4">C9</text>
<text x="243.3" y="83.4">C10</text>
<text x="5.9" y="89.2">BLACK</text>
<text x="66.7" y="86.3">GREEN</text>
<text x="66.7" y="89.2">TP</text>
<text x="199.9" y="89.2">R5</text>
<text x="205.7" y="89.2">TP17</text>
<text x="225.9" y="86.3">0.1U-11Q</text>
<text x="243.3" y="86.3">10U-ER1</text>
<text x="263.6" y="86.3">D38</text>
<text x="263.6" y="89.2">1N5391</text>
<text x="5.9" y="92.1">TP</text>
<text x="188.3" y="92.1">D12</text>
<text x="188.3" y="95">1N4001</text>
<text x="199.9" y="92.1">120E</text>
<text x="263.6" y="95">-V_-1.3~15</text>
<text x="266.5" y="92.1">TP4</text>
<text x="95.6" y="97.3">D9</text>
<text x="95.6" y="100.8">1N4001</text>
<text x="113" y="97.9">D10</text>
<text x="113" y="100.8">1N4001</text>
<text x="5.9" y="106.6">BROWN</text>
<text x="165.1" y="106.6">U2</text>
<text x="5.9" y="109.5">TP</text>
<text x="75.3" y="109.5">BLUE</text>
<text x="75.3" y="112.4">TP</text>
<text x="162.2" y="112.4">D11</text>
<text x="165.1" y="109.5">LM337</text>
<text x="161.6" y="115.3">1N4001</text>
<text x="75.3" y="121.1">WHITE1</text>
<text x="75.3" y="124">TP</text>
<text x="95.6" y="124">D13</text>
<text x="113" y="123.4">D14</text>
<text x="162.2" y="124">D17</text>
<text x="95.6" y="126.9">1N5391</text>
<text x="113" y="126.9">1N5391</text>
<text x="162.2" y="126.9">1N4001</text>
<text x="34.8" y="135.6">SW1</text>
<text x="162.2" y="135.6">U3</text>
<text x="34.8" y="138.5">115V/230V-SW</text>
<text x="95.6" y="143.7">D15</text>
<text x="162.2" y="138.5">7805-F</text>
<text x="272.2" y="138.5">TP3</text>
<text x="272.2" y="141.4">TP</text>
<text x="95.6" y="147.1">1N5391</text>
<text x="113" y="144.2">D16</text>
<text x="113" y="147.1">1N5391</text>
<text x="75.3" y="155.8">BLACK1</text>
<text x="130.4" y="155.8">C11</text>
<text x="150.6" y="155.8">C12</text>
<text x="194.1" y="155.8">C13</text>
<text x="211.5" y="155.8">C14</text>
<text x="228.8" y="155.8">R7</text>
<text x="31.9" y="161.6">SW2</text>
<text x="75.3" y="158.7">TP</text>
<text x="130.4" y="158.7">4700U-ER2</text>
<text x="150.6" y="158.7">0.1U-11Q</text>
<text x="194.1" y="158.7">0.1U-11Q</text>
<text x="211.5" y="158.7">10U-ER1</text>
<text x="228.8" y="158.7">1K-11Q</text>
<text x="243.3" y="158.7">D39</text>
<text x="243.3" y="161.6">1N5391</text>
<text x="31.9" y="164.5">POWER-SW</text>
<text x="40.6" y="187.7">F1</text>
<text x="40.6" y="190.6">FUSE</text>
<text x="81.1" y="190.6">AC</text>
<text x="81.1" y="193.5">AC_SOCKET</text>
</g>
<g font-size="2.6">
<text x="92.7" y="15.4" transform="rotate(-90 92.7 15.4)">K</text>
<text x="110.1" y="15.4" transform="rotate(-90 110.1 15.4)">A</text>
<text x="155.5" y="14.5">K</text>
<text x="170" y="14.5">A</text>
<text x="133.8" y="21.2">+VUNREG</text>
<text x="92.7" y="29.9" transform="rotate(-90 92.7 29.9)">A</text>
<text x="110.1" y="29.9" transform="rotate(-90 110.1 29.9)">K</text>
<text x="150" y="29">3</text>
<text x="172.9" y="29">2</text>
<text x="185.4" y="29.8" transform="rotate(-90 185.4 29.8)">K</text>
<text x="92.7" y="35.6" transform="rotate(-90 92.7 35.6)">A</text>
<text x="110.1" y="35.6" transform="rotate(-90 110.1 35.6)">K</text>
<text x="162.2" y="38.3" transform="rotate(-90 162.2 38.3)">1</text>
<text x="254.9" y="38.5" transform="rotate(-90 254.9 38.5)">K</text>
<text x="185.4" y="44.3" transform="rotate(-90 185.4 44.3)">A</text>
<text x="205.7" y="45.6">TO EXT POT</text>
<text x="92.7" y="50.1" transform="rotate(-90 92.7 50.1)">K</text>
<text x="110.1" y="50.1" transform="rotate(-90 110.1 50.1)">A</text>
<text x="254.9" y="53" transform="rotate(-90 254.9 53)">A</text>
<text x="42.9" y="69.5">1</text>
<text x="57.1" y="66.6">5</text>
<text x="92.7" y="70.4" transform="rotate(-90 92.7 70.4)">K</text>
<text x="110.1" y="70.4" transform="rotate(-90 110.1 70.4)">A</text>
<text x="57.1" y="78.2">6</text>
<text x="57.1" y="81.1">7</text>
<text x="205.7" y="80.3">TO EXT POT</text>
<text x="260.6" y="79.1" transform="rotate(-90 260.6 79.1)">K</text>
<text x="42.9" y="89.8">2</text>
<text x="92.7" y="84.9" transform="rotate(-90 92.7 84.9)">A</text>
<text x="110.1" y="84.9" transform="rotate(-90 110.1 84.9)">K</text>
<text x="185.4" y="84.9" transform="rotate(-90 185.4 84.9)">K</text>
<text x="57.1" y="92.7">8</text>
<text x="57.1" y="95.6">9</text>
<text x="92.7" y="90.7" transform="rotate(-90 92.7 90.7)">A</text>
<text x="110.1" y="90.7" transform="rotate(-90 110.1 90.7)">K</text>
<text x="168" y="90.7" transform="rotate(-90 168 90.7)">1</text>
<text x="260.6" y="93.6" transform="rotate(-90 260.6 93.6)">A</text>
<text x="155.8" y="98.4">2</text>
<text x="178.7" y="98.4">3</text>
<text x="185.4" y="99.4" transform="rotate(-90 185.4 99.4)">A</text>
<text x="42.9" y="107.1">3</text>
<text x="57.1" y="107.1">10</text>
<text x="92.7" y="105.2" transform="rotate(-90 92.7 105.2)">K</text>
<text x="110.1" y="105.2" transform="rotate(-90 110.1 105.2)">A</text>
<text x="133.8" y="110.9">-VUNREG</text>
<text x="20" y="114.7">BLACK</text>
<text x="31.6" y="114.7">BROWN</text>
<text x="92.7" y="116.7" transform="rotate(-90 92.7 116.7)">K</text>
<text x="110.1" y="116.7" transform="rotate(-90 110.1 116.7)">A</text>
<text x="158.4" y="118.7">A</text>
<text x="172.9" y="118.7">K</text>
<text x="92.7" y="131.2" transform="rotate(-90 92.7 131.2)">A</text>
<text x="110.1" y="131.2" transform="rotate(-90 110.1 131.2)">K</text>
<text x="158.4" y="130.3">K</text>
<text x="172.9" y="130.3">A</text>
<text x="92.7" y="137" transform="rotate(-90 92.7 137)">A</text>
<text x="110.1" y="137" transform="rotate(-90 110.1 137)">K</text>
<text x="223" y="141.4">+5V_EXT</text>
<text x="152.9" y="144.8">1</text>
<text x="175.8" y="144.8">3</text>
<text x="92.7" y="151.5" transform="rotate(-90 92.7 151.5)">K</text>
<text x="110.1" y="151.5" transform="rotate(-90 110.1 151.5)">A</text>
<text x="165.1" y="154.1" transform="rotate(-90 165.1 154.1)">2</text>
<text x="240.4" y="151.5" transform="rotate(-90 240.4 151.5)">K</text>
<text x="29" y="160.1" transform="rotate(-90 29 160.1)">2</text>
<text x="240.4" y="166" transform="rotate(-90 240.4 166)">A</text>
<text x="29" y="171.5" transform="rotate(-90 29 171.5)">1</text>
<text x="63.2" y="185.3">L</text>
<text x="86.1" y="185.3">N</text>
<text x="110.1" y="185.9">WHITE</text>
<text x="173.8" y="187.7">Title</text>
<text x="185.4" y="190.6">EXTERNAL POWER SUPPLY</text>
<text x="75.3" y="194.9" transform="rotate(-90 75.3 194.9)">E</text>
<text x="173.8" y="196.4">Size</text>
<text x="185.4" y="196.4">Document Number</text>
<text x="269.4" y="196.4">Rev</text>
<text x="176.7" y="199.3">A</text>
<text x="185.4" y="199.3">PB-503.PB-503C</text>
<text x="272.2" y="199.3">1.0</text>
<text x="173.8" y="205">Date:</text>
<text x="188.9" y="205">Monday, August 26, 2013</text>
<text x="231.7" y="205">Sheet</text>
<text x="246.2" y="205">1</text>
<text x="254.9" y="205">of</text>
<text x="263.6" y="205">6</text>
</g>
<g font-size="2.6" fill="#f00">
<text x="128" y="28.4">+VUNREG</text>
<text x="255.5" y="28.4">+V</text>
<text x="23.8" y="68.9">WHITE</text>
<text x="243.9" y="68.9">GND</text>
<text x="23.8" y="89.2">BLACK</text>
<text x="128" y="97.9">-VUNREG</text>
<text x="246.8" y="97.9">-V</text>
<text x="23.8" y="106.6">BROWN</text>
<text x="237.2" y="140.8">+5V_EXT</text>
</g>
<g font-size="2.6" fill="#004080">
<text x="155" y="30.1">VI</text>
<text x="163.4" y="33.3" transform="rotate(-90 163.4 33.3)">ADJ</text>
<text x="165.6" y="30.1">VO</text>
<text x="160.8" y="99.6">VI</text>
<text x="169.2" y="99.1" transform="rotate(-90 169.2 99.1)">ADJ</text>
<text x="171.4" y="99.6">VO</text>
<text x="27.3" y="139" transform="rotate(-90 27.3 139)">1</text>
<text x="30.2" y="140.5" transform="rotate(-90 30.2 140.5)">2</text>
<text x="33.1" y="139" transform="rotate(-90 33.1 139)">3</text>
<text x="157.9" y="146">VI</text>
<text x="166.3" y="149.2" transform="rotate(-90 166.3 149.2)">GND</text>
<text x="168.5" y="146">VO</text>
</g>
<g font-size="2.1">
<text x="30.5" y="2.2">5</text>
<text x="85.5" y="2.2">4</text>
<text x="140.5" y="2.2">3</text>
<text x="195.5" y="2.2">2</text>
<text x="250.5" y="2.2">1</text>
<text x=".8" y="30.1">D</text>
<text x="278.8" y="30.1">D</text>
<text x=".8" y="80.8">C</text>
<text x="278.8" y="80.8">C</text>
<text x=".8" y="131.4">B</text>
<text x="278.8" y="131.4">B</text>
<text x=".8" y="182.1">A</text>
<text x="278.8" y="182.1">A</text>
<text x="30.5" y="207.8">5</text>
<text x="85.5" y="207.8">4</text>
<text x="140.5" y="207.8">3</text>
<text x="195.5" y="207.8">2</text>
<text x="250.5" y="207.8">1</text>
</g>
</svg>
